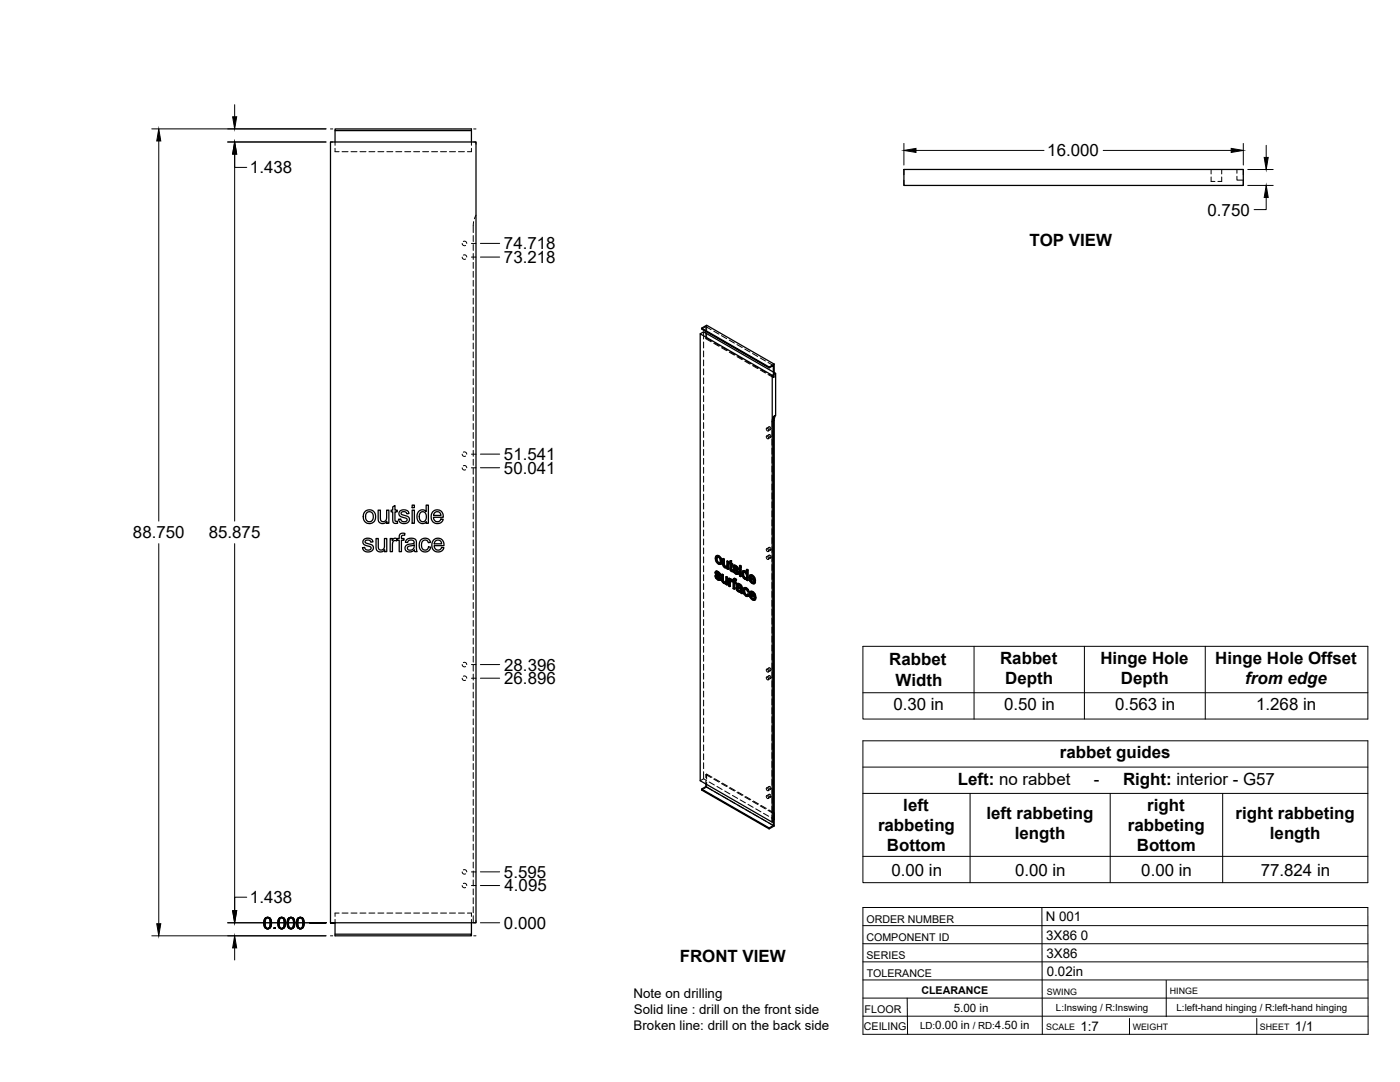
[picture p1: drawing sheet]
<svg xmlns="http://www.w3.org/2000/svg" width="559mm" height="432mm" viewBox="0 0 559 432" stroke-linecap="round" stroke-linejoin="round" font-family="sans-serif">
<!-- layer: Visible -->
<g fill="none" stroke="#000" stroke-width=".51">
<path d="M131.9 56.7h58.1v311.6h-58.1zM133.7 52.1v4.6M188.2 52.1h-54.5v-.6h54.5v5.2M360.8 67.6h135.5v6.4h-135.5zM279.5 133.2l1.3-.8 28.8 16.6M280 131l2-1.2 27 15.5M281.7 132.3v.7M307 146.5l-27-15.5v.3l27 15.5M308.2 149.8l1.4-.8v16.7M309 145.3l-2 1.2v.3l1.7-.9v2.6M309 145.3v3.4M145.2 215.4l1.6-.6a1.77 1.77 0 0 1 2.1 1.5l-.9 .1a1.14 1.14 0 0 0-1.2-.9 1.14 1.14 0 0 0-1 .9l1.1 .6a2.2 2.2 0 0 1 2.1 1.2 2.22 2.22 0 0 1-1.6 2.1 2.22 2.22 0 0 1-2.5-1l-.2-.7 .9-.2a1.21 1.21 0 0 0 1.2 1.3 1.21 1.21 0 0 0 1.2-1.4l-.8-.3a2.29 2.29 0 0 1-2.3-1.4z"/>
<path d="M145.8 204a2.62 2.62 0 0 1 4.1 2.1 2.62 2.62 0 0 1-4 2.3 3.2 3.2 0 0 1-.1-4.4zM146.5 204.6l.7-.4a1.99 1.99 0 0 1 1.8 2 1.99 1.99 0 0 1-1.7 2l-.7-.2-.6-1-.1-1.4zM150.1 214.9h.9v2.9a1.32 1.32 0 0 0 1.3 1.7 1.32 1.32 0 0 0 1.2-1.8v-2.8h.9v5.3h-.8v-.8a1.87 1.87 0 0 1-2.3 .8 1.87 1.87 0 0 1-1.2-2zM150.9 203.6h.9v2.9a1.32 1.32 0 0 0 1.3 1.7 1.32 1.32 0 0 0 1.2-1.8v-2.8h.9v5.2h-.8v-.7a1.87 1.87 0 0 1-2.2 .8 1.87 1.87 0 0 1-1.3-2.1zM155.7 214.9h.8v.8a1.27 1.27 0 0 1 2.1-.6l.7-.2v-.6a1.5 1.5 0 0 1 .7-1.4 1.5 1.5 0 0 1 1.6 0l-.1 .7a.82 .82 0 0 0-.9 0 .82 .82 0 0 0-.4 .8v.5h1.1v.7h-1.1v4.6h-.9v-4.6h-.7v-.4l-.3 .7a1.17 1.17 0 0 0-1.4 .1 1.17 1.17 0 0 0-.3 1.4v2.8h-.9zM156.8 202.3l.8-.6v1.9h1v.7h-1v3a.54 .54 0 0 0 .2 .6 .54 .54 0 0 0 .5 .2l.3-.1 .1 .8-.7 .1a1.18 1.18 0 0 1-1.2-1.6v-3h-.7v-.7h.7zM159.6 204l1.5-.5a1.77 1.77 0 0 1 2.1 1.4l-.8 .1a1.14 1.14 0 0 0-1.2-.9 1.14 1.14 0 0 0-1.1 1l.8 .4a3.1 3.1 0 0 1 2.4 1.2 2.16 2.16 0 0 1-1.4 2.2 2.16 2.16 0 0 1-2.5-.8l-.3-.8 .9-.2a1.21 1.21 0 0 0 1.2 1.2 1.21 1.21 0 0 0 1.2-1.3l-.8-.3a2.49 2.49 0 0 1-2.3-1.3l-.1-.6zM162.2 215.5l.6-.4 1.4-.3 1.7 .5 .3 .7 .3 4.2h-.9l-.2-.7a2.02 2.02 0 0 1-2.2 .9 2.02 2.02 0 0 1-1.5-1.9l.7-1 1.9-.5a.77 .77 0 0 0 1-.7 .77 .77 0 0 0-1-.8 1.3 1.3 0 0 0-1.6 1l-.9-.1zM162.8 218.2l1.6-.4a.48 .48 0 0 1 .7-.3 .48 .48 0 0 1 .2 .7 1.39 1.39 0 0 1-1.2 1.3 1.39 1.39 0 0 1-1.5-.9zM164.5 203.6h.9v5.2h-.9zM164.5 201.6h.9v1h-.9zM167 204.2a1.97 1.97 0 0 1 3.1 0v-2.6h.9v7.2h-.8v-.6a2.17 2.17 0 0 1-2.7 .4 2.17 2.17 0 0 1-1.1-2.4z"/>
<path d="M167.7 204.7l.5-.4a1.95 1.95 0 0 1 1.9 1 1.95 1.95 0 0 1-.2 2.2 1.44 1.44 0 0 1-1.8 .5 1.44 1.44 0 0 1-.8-1.8zM167.9 215.6a2.24 2.24 0 0 1 2.2-.8 2.24 2.24 0 0 1 1.7 1.7l-.9 .1a1.44 1.44 0 0 0-1.8-1 1.44 1.44 0 0 0-.9 1.9l.2 1 .6 .9a1.33 1.33 0 0 0 2-1.2l.9 .2-.4 1a2.42 2.42 0 0 1-3.1 .5 2.42 2.42 0 0 1-1-2.9zM172.8 204.2a2.46 2.46 0 0 1 2.9-.5 2.46 2.46 0 0 1 1.2 2.7h-3.9l.2 .9a1.48 1.48 0 0 0 1.5 .9 1.48 1.48 0 0 0 1.3-1.1l.9 .1a2.57 2.57 0 0 1-3.5 1.5 2.57 2.57 0 0 1-1.2-3.6zM173.1 215.5a2.45 2.45 0 0 1 2.9-.4 2.45 2.45 0 0 1 1.2 2.7h-3.9l.2 .8a1.48 1.48 0 0 0 1.4 .9 1.48 1.48 0 0 0 1.4-1l.9 .1-.4 .8a2.66 2.66 0 0 1-3.7 .2 2.66 2.66 0 0 1-.3-3.7zM173.5 204.6l.8-.4 .9 .1 .8 1.4h-2.9zM173.8 215.9l.6-.3a1.42 1.42 0 0 1 1.9 1.4h-3zM285.4 229.8l.4 .2M285.7 228l.9 .1M285.8 230l.2-.2 .2 .6-.2 .2zM285.9 228.7l.4 .3M285.9 228.9l1.5 1.1M285.9 221.8h1.1z"/>
<path d="M285.9 221.8l-.3 .5-.1 1 .9 1.5a.98 .98 0 0 0 1.4 .2M286 227.9l-.4 .2M286 223.1l.2 .9M286 230.6l.5 .4h.5M286 228.1h.6l.5 .4M286 229.8h-.6l.5 1.1 .8 .6h.7M286.1 229.2l1.5 1.2M286.1 228.5v.1M286.1 228.8l-.2-.2 .6 .1 .9 1M286.2 224l.2-.1 .6 .6-.3 .2zM286.2 230.4l.5 .5M286.2 227.9l-.6 .3-.1 .6 1.5 1.8-.1 .5"/>
<path d="M286.4 222.3l-.2 .6M286.4 228.2l1.1 .8M286.4 223.9l-.2-1-.2 .2a.67 .67 0 0 1 .5-.9 .67 .67 0 0 1 .8 .7l.2 1a.56 .56 0 0 1-.1 .7 .56 .56 0 0 1-.7 .1M286.5 231l.4 .1M286.7 221.9l.9 .9 .2-.1 .4 1.3M286.9 228.6l.4 .5 .2-.1 .2 .5-.3 .2-.1-.6M287 224.5l.3 .1M287 221.8l.8 .9M287 231.1h-.1M287.1 230.1l.3 .5 .2-.2 .1 .5M287.4 230.6l.1 .5 .2-.2-.1 .5M287.5 231.1l-.1 .4 .2-.1-.3 .2"/>
<path d="M287.6 222.8l.4 1.4 .2-.2-.2 .9M287.8 225.1l-.2 .1M288 224.2l-.2 .9M288 229.2l.7 .2v2.2M288.5 223l.6 .1 .1 2.2M288.5 229.5v2.2l.2-.1 .2 .4M288.5 231.7l.2 .4 .5 .2M288.7 232.1l.9 .3-.2 .1M288.7 229.4l-.7-.2 .1 2.5 .7 1 .5 .3 .5-.2M288.9 223.2v2.3l.3-.2 .1 .5M288.9 225.5l.2 .4 .6 .2M289 232.4l.4 .1"/>
<path d="M289.1 225.9l.9 .3-.2 .1M289.1 223.1l-.6-.1 .1 2.7 .7 .9 .9-.1v.5l.4 .2M289.4 226.2l.4 .1M289.7 230.2l.7 .1v3l-.2 .2v-3M289.8 232.8v.4l.4 .3M289.8 232.8l-.2 .1M290.1 224l.7 .1v3l-.2 .1v-3M290.2 226.6l-.2 .1M290.4 230.3l-.7-.1v1.8l-.3 .5M290.8 224.1l-.7-.1v1.9l-.3 .4M290.8 230.8l.7 .1v.4M291.2 231.1v.4l.8-.3"/>
<path d="M291.3 224.4l-.3 .1v.4l.3 .1 .1 2.5 .4 .5 .7 .1-.1-.5h-.4M291.3 223.9l.7-.2v1.1M291.4 232l.1 2-.2 .1v-1.6M291.5 230.9l-.7-.1v3l.5 .3M291.5 231.3l.5-.1 .4 .3M291.6 231.8v.1M291.7 231.1l-.3 .2M291.8 223.9v1l.6 .1M291.8 224.9l.6 .1-.2 .6v-.4M291.8 231.3l.4 .4M291.8 227.4l.4 .1M291.9 227.5l.5 .1"/>
<path d="M292 223.7l-.7 .2v.8l-.3-.2M292 225.4v1.8M292.1 232.1l-.6-.3v.6M292.2 231.6h.4v.3zM292.2 225.6l-.4-.3v2l.3 .1M292.2 232.1l.4 .2v2.6l.5 .2M292.2 231.6v.5M292.2 231.8l-.1 .3M292.2 227.7l.1 .5M292.2 232.1h-.1M292.5 227.4l.4 .2M292.8 225.7h.9"/>
<path d="M292.9 230.9l1.1 .3M292.9 227.6l.2-.1 .2 .5-.2 .2zM293 226.3l.4 .4M293 226.5l1.5 1.1M293.1 232.1l.7 .2-.2 .5v-.4M293.1 225.5l-.3 .2M293.1 230.8l-.3 .2M293.1 228.2l.5 .4h.6M293.1 225.7l1.2 .4M293.1 227.5l-.6-.1 .4 1 1 .8 .6-.1M293.2 226.8l1.6 1.2M293.2 226.1v.1"/>
<path d="M293.3 226.4l-.3-.2 .7 .2 .8 .9M293.3 231.5v.5M293.3 232.6v2.4l-.2 .1v-2.6l.5 .3M293.3 231.1l.7 .1-.3 .6 .1-.4M293.3 228l.5 .5M293.3 225.6l-.6 .2-.1 .6 1.5 1.8-.1 .5M293.5 225.8l1.1 .8M293.6 230.9l-.8 .1-.2 .6M293.6 228.6l.4 .1M293.7 231.8l-.6-.3v.6l.7 .2M294 233l-.2 .4 .5 .3M294 233l.6-.2 .6 .2"/>
<path d="M294 226.3l.4 .4 .2-.1 .2 .5-.3 .2-.1-.6M294.1 234.2l.6-.1 .9 .4M294.1 228.7h-.1M294.2 227.8l.3 .4 .3-.2 .1 .6M294.2 235l.2 .4 .6 .2M294.3 234.8l.3 .5M294.3 234.1l-.3 .2M294.4 235.4l.3 .4h.7h-.7M294.4 234.7l-.1 .1M294.4 232.9l1.4 .5M294.5 234.7l.4 .1a.59 .59 0 0 1 .6 .3 .59 .59 0 0 1-.1 .7l-.2 .1M294.5 234.7l-.2 .1"/>
<path d="M294.5 234.7l-.1 .2M294.5 228.2l.1 .5 .3-.1-.2 .4M294.6 233.4l-.3 .3 .3-.3 .7 .5a.36 .36 0 0 1 .3 .4 .36 .36 0 0 1-.4 .3l-.8-.3M294.6 234.1l-.8 .3 .1 .9 .9 .9h.8l.6 .7M294.6 228.7l-.1 .4 .2-.1-.3 .2M294.6 232.8l-.5 .2M295 233.2l1.1 .6M295.2 226.9l.6 .1zM295.2 225.7l.6 .1zM295.2 226.9v3l.4 .2M295.2 225.7v.6l.4 .2M295.6 233.6l.2 .4 .3-.2 .1 .5"/>
<path d="M295.8 227v3l-.2 .1v-3M295.8 225.8l-.2 .7v-.5M295.8 234l.2 .4h.2l.1 2M296 234.4v2.1l.3-.1 .1 .4-.2 .1-.2-.4M296.6 229.2l.2 1M296.6 227.8h.9l.4 .4M296.7 227.8l-.2 .1M296.8 230.2l.2-.2 .5 .6-.2 .1zM296.8 228.4l.6 .1 .5 1v1.1l-.6 .1M296.8 228.4l-.2 .8 .2-.2 .2 1M296.8 228.4h.1M296.9 227.7l-.2 .1"/>
<path d="M297 228.3l-.2 .7M297 235.9l.2 .9 .8 .6M297.1 234.6h.9l.7 .7M297.2 236.9l.6 .6 .5-.1M297.2 228l.7 .3M297.3 234.5l-.4 .2M297.4 235.1l-.2 .7M297.5 227.8l-.5-.1a1.79 1.79 0 0 0-.2 3.1l.7 .4 .5-.1M297.5 230.6l.3 .1M297.8 234.8l.6 .6 .3-.1 .3 .9-.2 .1-.4-.9M297.9 227.3l.7 .1v4.2l-.2 .1v-4.1M298 231.1v.4l.4 .2"/>
<path d="M298 231.1l-.2 .1M298 234.6a1.11 1.11 0 0 0-1.4 .3 1.11 1.11 0 0 0 0 1.4l.7 1.3 1.2 .4M298.4 237.1l.4 .3M298.6 227.4l-.7-.1v1.5l-.3-.5M298.8 236.3l-.4-.2-.4-.7a.52 .52 0 0 0-.8-.2 .52 .52 0 0 0 0 .8l.2 .8M298.8 237.4l.3-.1-.6 .7zM299.1 237.3l-.5-.3-.4 .6-.4-.1M299.3 229.6l1.1-.1 .8 .9M299.4 230.5l1.5 .9-.5-1.1a.52 .52 0 0 0-.6-.3 .52 .52 0 0 0-.4 .5l.2-.1 1.2 .7M299.4 236.1h1.1l.8 .9M299.6 237.1l1.4 .8-.5-1a.51 .51 0 0 0-.5-.4 .51 .51 0 0 0-.4 .6l1.4 .5M299.6 231.8l.6 .6h.6"/>
<path d="M299.6 231.1l.2 .6M299.8 230l-.2 .4M299.8 237.6l.2 .7M299.8 238.4l.5 .6 .6-.1M299.9 236.5l-.1 .4M300.1 229.7l.9 .8 .2-.1 .3 1.4M300.2 232.4l.4 .1M300.3 236.2l.8 .9 .2-.1 .4 1.3M300.3 239l.4 .1M300.4 229.5l-.9-.1-.6 .8 .2 1.3 .7 1.1a.95 .95 0 0 0 1 .4 .95 .95 0 0 0 .7-.6M300.5 236.1l-.7-.2-.7 .7 .1 1.5 .8 1.1a.94 .94 0 0 0 .9 .4 .94 .94 0 0 0 .8-.7M300.7 232.4l-.1 .1"/>
<path d="M300.8 239l-.1 .1M300.9 232.2l.4 .3M301 230.5l.3 1.4 .2-.1-.2 .1M301 238.7l.5 .4M301.1 237.1l.4 1.4 .2-.2-.2 .2M301.3 232l-1.9-1.1 .2 .9 .2-.1 .6 .6M301.5 238.6l-2-1.1 .3 .9 .2-.1 .5 .5M301.5 232.4l-.5 .5M301.5 232.4l-.4-.3-.5 .4M301.7 238.9l-.5 .6M301.7 238.9l-.5-.3-.5 .5M281.7 312.9v1l-1.7 1v.4l27 15.5v-.4l-27-15.5"/>
<path d="M281.7 313.9l27 15.5-1.7 1M308.2 328.1v-178.3l-28.7-16.6v178.4l28.7 16.5 .5-.2v-161.7l.9-.5-.6 2.1v161.8l-2 1.2M308.7 327.9v1.5M309 327l-.3 .2M133.7 368.3v5.2h54.5v-.7h-54.5M188.2 368.3v4.5"/>
</g>
<!-- layer: Hidden -->
<g fill="none" stroke="#000" stroke-width=".4">
<path d="M133.7 56.7v1.3M133.7 59.2v1.3h1.6M188.2 56.7v1.3M188.2 59.2v1.3h-1.6M136.5 60.5h2.4M140.1 60.5h2.4M143.7 60.5h2.4M147.3 60.5h2.3M150.8 60.5h2.4M154.4 60.5h2.4M158 60.5h2.4M161.5 60.5h2.4"/>
<path d="M165.1 60.5h2.4M168.7 60.5h2.4M172.3 60.5h2.3M175.8 60.5h2.4M179.4 60.5h2.4M183 60.5h2.4M483.4 70.6v1.8h1.5M483.4 67.6v1.8M487.6 70.6v1.8h-1.5M487.6 67.6v1.8M493.7 70.4v1.5h2.6M493.7 67.6v1.6"/>
<path d="M184.5 97.2l.4 .7h.9M184.9 96.4h1l.4 .8M188.9 94v2.4M188.9 97.6v2.3M189.1 88.5l-.2 4.3M190 85.9l-.6 1.4M184.5 102.6l.4 .8h.9M184.9 101.8l1 .1 .4 .7M188.9 101.2v2.3M188.9 104.7v2.4M188.9 108.3v2.4M188.9 111.9v2.3"/>
<path d="M188.9 115.4v2.4M188.9 119v2.4M188.9 122.6v2.3M188.9 126.2v2.3M188.9 129.7v2.4M188.9 133.3v2.4M188.9 136.9v2.3M280.8 132.4v2.9M280.8 136.5v2.4M281.7 130.3v2M281.7 133v2.2M281.7 130.3l-1.7 1"/>
<path d="M281.7 130.3l2.1 1.3M282 135l-.3 .2 2.1 1.2M282 129.8v2M282 133v2M282 135l2.2 1.2M284.9 132.2l2.1 1.2M284.9 137l2.1 1.2M285.2 136.8l2.1 1.2M288 133.9l2 1.2M288 138.8l2 1.2M288.3 138.6l2.1 1.2M291.1 135.7l2 1.2"/>
<path d="M294.2 137.5l2 1.2M297.3 139.3l2 1.2M188.9 140.4v2.4M188.9 144v2.4M188.9 147.6v2.4M188.9 151.2v2.3M188.9 154.7v2.4M188.9 158.3v2.4M280.8 140.1v2.3M280.8 143.6v2.4M280.8 147.2v2.4M280.8 150.8v2.4"/>
<path d="M280.8 154.3v2.4M280.8 157.9v2.4M291.1 140.5l2 1.2M291.4 140.4l2.1 1.2M294.2 142.3l2 1.2M294.5 142.2l2.1 1.1M297.3 144.1l2 1.2M297.6 143.9l2.1 1.2M300.4 141.1l2 1.2M300.4 145.9l2 1.2M300.7 145.7l2 1.2M303.5 142.9l2 1.2"/>
<path d="M303.5 147.7l2 1.2M303.8 147.5l2.1 1.2M306.6 144.7l2.1 1.2M306.6 149.5l2.1 1.2M306.9 149.3l2.1 1.2M308.7 148.5v2.2l.3-.2v-1.8M188.9 161.9v2.4M188.9 165.4v2.4M188.9 169v2.4M188.9 172.6v2.4M188.9 176.1v2.4M188.9 179.7v2.4"/>
<path d="M280.8 161.5v2.4M280.8 165.1v2.3M280.8 168.6v2.4M280.8 172.2v2.4M280.8 175.8v2.4M280.8 179.3v2.4M305.9 174a.56 .56 0 0 1 .7 .4 .56 .56 0 0 1-.3 .7l-.4-.6zM305.9 170.9a.56 .56 0 0 1 .7 .4 .56 .56 0 0 1-.3 .7l-.4-.7zM306.9 173.5a.54 .54 0 0 1 .7 .3 .54 .54 0 0 1-.3 .7zM306.9 170.4a.54 .54 0 0 1 .7 .3 .54 .54 0 0 1-.3 .7zM307 173.4l-1 .6M307 170.3l-1 .6"/>
<path d="M307.6 174.5l-1 .6M307.6 171.4l-1 .6M308.1 171.7v2.4M308.1 175.3v2.4M308.1 178.9v2.3M308.7 166.2l-.5 1.6-.1 2.7M184.5 181.3l.4 .7h.9M184.5 186.7l.4 .8h.9M184.9 180.5h1l.4 .8M184.9 185.9h1l.4 .8M188.9 183.3v2.4M188.9 186.9v2.4"/>
<path d="M188.9 190.4v2.4M188.9 194v2.4M188.9 197.6v2.4M280.8 182.9v2.4M280.8 186.5v2.4M280.8 190.1v2.3M280.8 193.6v2.4M280.8 197.2v2.4M308.1 182.4v2.4M308.1 186v2.4M308.1 189.6v2.4M308.1 193.1v2.4"/>
<path d="M308.1 196.7v2.4M188.9 201.1v2.4M188.9 204.7v2.4M188.9 208.3v2.4M188.9 211.9v2.3M188.9 215.4v2.4M188.9 219v2.4M280.8 200.8v2.4M280.8 204.4v2.3M280.8 207.9v2.4M280.8 211.5v2.4M280.8 215.1v2.4"/>
<path d="M280.8 218.7v2.3M305.9 219.1a.56 .56 0 0 1 .7 .3 .56 .56 0 0 1-.3 .7l-.4-.6zM306.9 218.5a.54 .54 0 0 1 .7 .3 .54 .54 0 0 1-.3 .7zM307 218.4l-1 .6M307.6 219.5l-1 .6M308.1 200.3v2.4M308.1 203.9v2.3M308.1 207.4v2.4M308.1 211v2.4M308.1 214.6v2.4M308.1 218.1v2.4M188.9 222.6v2.4"/>
<path d="M188.9 226.1v2.4M188.9 229.7v2.4M188.9 233.3v2.4M188.9 236.9v2.3M280.8 222.2v2.4M280.8 225.8v2.4M280.8 229.4v2.4M280.8 232.9v2.4M280.8 236.5v2.4M285.6 229.7l.3 .9-.2 .1M285.7 228.4l-.2 .6M285.7 228.1l-.3 .4"/>
<path d="M285.7 222.7l.4 1.3-.2 .2M285.7 228.9l.3 .4-.2 .1M285.9 228l-.4 .2M285.9 230.6l.8 .7-.2 .1M286 229.3l1.2 1.1-.3 .1M286.1 224l.9 1-.3 .1M286.1 228.5h.6l-.3 .2M286.1 221.7l-.6 1.1M286.2 222.3l.8-.1-.3 .2M286.7 228.5l.3 .4-.2 .1M286.7 231.3l.6 .2-.3 .1M287 222.2l.5 .6-.2 .1"/>
<path d="M287 225l.6 .1-.2 .2M287 228.9l.2 .5-.2 .1M287.1 231h-.1M287.1 231l-.1 .1M287.2 230.4l.1 .3-.2 .2M287.2 229.4l.5 .1M287.3 230.7l-.2 .3M287.5 231.4l-.2 .1M287.5 224.6h-.2M287.5 222.8l.2 .8-.2 .3M287.7 223.8l-.4 .9M287.8 225.1h-.2"/>
<path d="M288.3 229.1v2.4l-.2 .1M288.3 231.5l-.1 .6M288.4 231.9l.3 .4-.2 .2M288.7 222.9v2.3l-.2 .2M288.7 225.2l-.1 .6M288.7 232.3l.5 .4-.3 .1M288.8 225.7l.3 .4-.2 .1M289.1 226.1l.5 .4-.3 .1M289.2 232.7h.8l-.2 .1M289.6 226.5l.8-.1-.2 .1M289.6 232.4h.1M289.8 232.4l-.3 .1"/>
<path d="M289.8 232.8h.1M289.9 232.2l-.3 .2M289.9 230.1v1.9l-.3 .4M290 232.7l-.2 .5M290 233.1l.4 .2M290 226.2h.1M290.2 226.1l-.3 .2M290.2 226.5v.1M290.3 226l-.3 .2M290.3 223.8v1.9l-.3 .4M290.4 226.4l-.2 .6M290.4 226.9l.4 .2"/>
<path d="M291.1 230.7v3l-.3 .1M291.1 233.7l.4 .3M291.2 224.7l.4 .2-.3 .1M291.2 224.3l-.2 .6M291.3 224.4l.3 .1M291.5 231.3v.1M291.6 224.9v2.4l-.2 .1M291.6 223.8l-.3 .9M291.6 227.3l.2 .3-.2 .2M291.7 231.2l-.5 .3M291.7 231.7l-.1 .1M291.7 231.7h.3l-.2 .1"/>
<path d="M291.8 225.3l.2-.1v.2M291.8 227.6l.4 .3-.2 .1M292 231.7l.3 .3M292 225.2l.4 .2M292.2 227.9l.3 .2M292.2 231.8l.3-.1-.2 .3M292.3 232l-.1 .1M292.4 231.5l.1 .1M292.5 231.9l.3 .2-.2 .2M292.5 231.7l-.3 .4M292.5 231.5l-.3 .2M292.6 231.6l.2 .2"/>
<path d="M292.7 227.3l.3 .9-.2 .1M292.8 226l-.1 .6M292.8 232.1v2.7l-.2 .1M292.8 234.8l.5 .2M292.9 226.5l.3 .4-.3 .2M292.9 225.7l-.4 .4M292.9 231l-.3 .9M293 225.6l-.4 .2M293 230.8l-.3 .3M293 228.2l.8 .7-.2 .1M293.1 232.5l.2-.1v.2M293.1 226.1h.1"/>
<path d="M293.1 231.5h.2M293.2 226.9l1.1 1.1-.3 .1M293.3 232.4l.5 .3M293.3 226l-.2 .2M293.3 226l.5 .1-.3 .2M293.4 231.4l.2 .1-.2 .1M293.6 231.5l.3 .1M293.8 226.1l.4 .4-.3 .1M293.8 228.9l.6 .2-.3 .1M294 234.6l.2 .8-.2 .1M294 233l.3-.1-.5 .5M294 233.3l.5 .3"/>
<path d="M294.1 234.3l-.3 .4M294.2 228.6h.1M294.2 226.5l.1 .5-.2 .1M294.2 234.1l-.4 .3M294.2 235.4l.7 .6-.3 .1M294.3 228.6l-.2 .1M294.3 228l-.1 .5M294.3 227l.5 .1M294.4 228.3l-.1 .3M294.5 233.4h.1M294.5 234.7h.1M294.5 234.7h-.1"/>
<path d="M294.6 234.6l-.3 .2M294.6 229l-.2 .1M294.7 234.6l1.1 .4-.2 .1M294.7 233.3l.5 .1-.3 .2M294.9 236l.5 .2-.3 .1M295.2 233.4l.5 .5-.3 .1M295.4 236.2l.4-.1-.2 .1M295.4 226.7v3l-.2 .2M295.4 225.6l-.2 .7M295.4 229.7l.4 .3M295.4 226.2l.4 .2M295.6 234.5h.2"/>
<path d="M295.6 235.7l-.2 .2M295.7 233.9l.1 .5-.2 .1M295.7 235.6l-.2 .2M295.8 235l-.3 .7M295.8 234.4l-.2 .3M295.8 236.1l-.1 .5M295.9 236.5l.5 .3M296.4 228.8l.1 .9-.2 .1M296.5 229.7l.4 .8-.2 .1M296.5 228l-.4 .9M296.7 227.8l-.5 .4M296.8 235.5l.3 1.4-.2 .1"/>
<path d="M296.9 230.5l.6 .5-.3 .1M296.9 234.8l-.3 .9M297 228.3h.5l-.2 .1M297 228.3l-.2 .1M297 228.3h.1M297.1 236.9l.9 .9-.2 .1M297.1 234.5l-.4 .4M297.4 235.1l-.2 .1M297.5 235l.5 .1-.2 .1M297.5 231l.5 .1M297.5 228.3l.4 .5-.1 .2M297.9 228.3l.3 .4"/>
<path d="M298 237.8l.7 .1M298 235.1l.4 .3-.2 .2M298 228.9l.2 .7-.2 .4M298 230.6l-.2 .1M298.2 227.2l-.3 1.6M298.2 229.9l-.4 .8M298.2 231l-.2 .5M298.2 231.4l.4 .2M298.4 235.4l.2 .6-.2 .1M298.4 237.4h-.1M298.6 236l.4 .2M298.6 237l-.4 .6"/>
<path d="M299.1 230.4l.4 1.4-.2 .1M299.3 237l.3 1.3-.2 .1M299.4 230.9l.2-.1v.3M299.5 231.8l.9 .9-.2 .1M299.5 229.4l-.6 1.1M299.5 237.5l.2-.2 .1 .3M299.6 238.3l.9 .9-.2 .2M299.6 236l-.5 1.1M299.6 230.8l1.9 1.1M299.7 237.3l2 1.2M299.8 230h-.2M299.9 229.9l.5 .1-.3 .1"/>
<path d="M299.9 236.5l-.1 .1M300 236.5h.5l-.2 .1M300.4 230l.5 .5-.2 .2M300.4 232.7l.7 .2-.2 .1M300.5 236.5l.6 .6-.3 .2M300.5 239.2l.8 .2-.2 .1M300.8 232.4h.1M300.8 231.1l.3 .1M300.9 232.3l-.2 .2M300.9 238.9h.1M300.9 230.5l.2 .7-.2 .2M300.9 238.9l-.1 .1"/>
<path d="M301 237.6l.2 .2M301 238.9l-.2 .1M301.1 237.1l.1 .7-.2 .1M301.1 232.1l-.3 .3M301.2 238.6l-.3 .3M301.2 232.8l-.1 .1M301.4 239.4h-.1M305.9 222.2a.56 .56 0 0 1 .7 .3 .56 .56 0 0 1-.3 .7l-.4-.6zM306.9 221.6a.54 .54 0 0 1 .7 .3 .54 .54 0 0 1-.3 .7zM307 221.6l-1 .5M307.6 222.7l-1 .5M308.1 221.7v2.4"/>
<path d="M308.1 225.3v2.4M308.1 228.9v2.3M308.1 232.5v2.3M308.1 236v2.4M308.1 239.6v2.4M188.9 240.4v2.4M188.9 244v2.4M188.9 247.6v2.4M188.9 251.1v2.4M188.9 254.7v2.4M188.9 258.3v2.4M280.8 240.1v2.4"/>
<path d="M280.8 243.6v2.4M280.8 247.2v2.4M280.8 250.8v2.4M280.8 254.4v2.4M280.8 257.9v2.4M308.1 243.2v2.3M308.1 246.7v2.4M308.1 250.3v2.4M308.1 253.9v2.4M308.1 257.5v2.3M184.5 270.7l.3 .7h1M184.5 265.2l.4 .8h.9"/>
<path d="M184.9 269.9h1l.4 .8M184.9 264.4l1 .1 .4 .7M188.9 261.9v2.3M188.9 265.4v2.4M188.9 269v2.4M188.9 272.6v2.4M188.9 276.2v2.3M188.9 279.7v2.4M280.8 261.5v2.4M280.8 265.1v2.4M280.8 268.7v2.3M280.8 272.2v2.4"/>
<path d="M280.8 275.8v2.4M280.8 279.4v2.3M305.9 270.2a.56 .56 0 0 1 .7 .4 .56 .56 0 0 1-.3 .7l-.4-.6zM305.9 267.1a.56 .56 0 0 1 .7 .4 .56 .56 0 0 1-.3 .7l-.4-.7zM306.9 269.7a.54 .54 0 0 1 .7 .3 .54 .54 0 0 1-.3 .7zM306.9 266.6a.54 .54 0 0 1 .7 .3 .54 .54 0 0 1-.3 .7zM307 269.6l-1 .6M307 266.5l-1 .6M307.6 270.7l-1 .6M307.6 267.6l-1 .6M308.1 261v2.4M308.1 264.6v2.4"/>
<path d="M308.1 268.2v2.4M308.1 271.7v2.4M308.1 275.3v2.4M308.1 278.9v2.4M188.9 283.3v2.4M188.9 286.9v2.3M188.9 290.4v2.4M188.9 294v2.4M188.9 297.6v2.4M280.8 283v2.3M280.8 286.5v2.4M280.8 290.1v2.4"/>
<path d="M280.8 293.7v2.4M280.8 297.2v2.4M308.1 282.4v2.4M308.1 286v2.4M308.1 289.6v2.4M308.1 293.2v2.4M308.1 296.7v2.4M188.9 301.2v2.3M188.9 304.7v2.4M188.9 308.3v2.4M188.9 311.9v2.3M188.9 315.4v2.4"/>
<path d="M188.9 319v2.4M280.8 310.8l-1.3 .8M280.8 310.8l1.2 .7M280.8 300.8v2.4M280.8 304.4v2.4M280.8 308v2.8M281.7 310.4v-1.3l.3-.2v2M281.7 311.6v1.3M281.7 309.1l2.1 1.2M282 314.1l-2 1.2M282 312.1v2M282 308.9l2.2 1.3"/>
<path d="M282 314.1l2.2 1.2M283.1 312.1l2 1.2M284.9 310.9l2.1 1.2M285.2 310.7l2.1 1.2M285.2 315.9l2.1 1.2M286.2 313.9l2 1.2M288 312.7l2 1.2M288.3 312.5l2.1 1.2M288.3 317.7l2.1 1.2M289.3 315.7l2 1.1M291.1 314.5l2 1.2M291.4 314.3l2.1 1.2"/>
<path d="M291.4 319.5l2.1 1.2M292.4 317.4l2 1.2M294.2 316.3l2 1.2M294.5 316.1l2.1 1.2M295.4 319.2l2.1 1.2M297.3 318.1l2 1.1M297.6 317.9l2.1 1.2M300.4 319.8l2 1.2M300.7 319.7l2 1.1M305.9 314.5a.56 .56 0 0 1 .7 .3 .56 .56 0 0 1-.3 .7l-.4-.6zM305.9 317.6a.56 .56 0 0 1 .7 .3 .56 .56 0 0 1-.3 .7l-.4-.6zM306.9 313.9a.55 .55 0 0 1 .7 .3 .55 .55 0 0 1-.3 .8z"/>
<path d="M306.9 317.1a.54 .54 0 0 1 .7 .2 .54 .54 0 0 1-.3 .8zM307 313.9l-1 .6M307 317l-1 .6M307.6 315l-1 .6M307.6 318.1l-1 .6M308.1 300.3v2.4M308.1 303.9v2.4M308.1 307.5v2.3M308.1 311v2.4M308.1 314.6v2.4M308.1 318.2v2.4M188.9 322.6v2.4"/>
<path d="M188.9 326.2v2.3M188.9 329.7v2.4M188.9 333.3v2.4M188.9 336.9v2.4M294.5 321.3l2.1 1.2M297.6 323.1l2.1 1.2M298.6 321l2 1.2M300.7 324.8l2 1.2M301.6 322.8l2.1 1.2M303.5 321.6l2 1.2M303.8 321.4l2.1 1.2M303.8 326.6l2.1 1.2"/>
<path d="M304.7 324.6l2.1 1.2M306.6 323.4l2.1 1.2 .3-.2M306.9 323.2l2.1 1.2M306.9 328.4l2.1 1.2M307.8 326.3l1.2 .7M308.1 325.3v2.3l.6 .3M308.1 321.8v2.3M308.7 327.2l-.6 .4M309 324.4v2.7M184.5 348l.4 .7h.9M184.5 353.4l.4 .8h.9M184.9 347.2h1l.4 .8"/>
<path d="M184.9 352.6l1 .1 .4 .7M188.9 340.4v2.4M188.9 344v2.4M188.9 347.6v2.4M188.9 351.2v2.3M188.9 354.7v2.4M188.9 358.3v2.4M133.7 366.9v1.4M135.3 364.4h-1.6v1.3M136.5 364.4h2.4M140.1 364.4h2.4M143.7 364.4h2.4"/>
<path d="M147.3 364.4h2.3M150.8 364.4h2.4M154.4 364.4h2.4M158 364.4h2.4M161.5 364.4h2.4M165.1 364.4h2.4M168.7 364.4h2.4M172.3 364.4h2.3M175.8 364.4h2.4M179.4 364.4h2.4M183 364.4h2.4M186.6 364.4h1.6v1.3"/>
<path d="M188.2 366.9v1.4M188.9 361.9v2.4M188.9 365.4v2.9"/>
</g>
<!-- layer: Reference -->
<g fill="none" stroke="#000" stroke-width=".4">
<path d="M131.9 51.5h.9M132.8 56.7h-.9v.9M189.1 56.7h.9v.9M189.1 51.5h.9M360.8 67.6v2.1M360.8 71.9v2.1M496.3 67.6v2.1M496.3 71.9v2.1M188.2 97.2h1.8M188.2 102.6h1.8M188.2 181.3h1.8M188.2 186.7h1.8"/>
<path d="M188.2 265.2h1.8M188.2 270.7h1.8M188.2 348h1.8M188.2 353.4h1.8M131.9 367.3v1h.9M131.9 368.3h1.8zM131.9 373.5h.9M189.1 373.5h.9M190 367.3v1h-.9"/>
</g>
<!-- layer: Hidden Narrow -->
<path d="M308.7 168l-.6 .3M286.7 230l-.2 .1M288.3 231l-.3 .1M288.7 224.7l-.2 .2M289.9 231.7l-.2 .1M290.3 225.4l-.2 .2M291.6 226.7l-.3 .1M292.8 231.4l-.2 .2M293.8 227.6l-.2 .1M295.1 234.7l-.2 .1M295.8 235.1l-.2 .2" fill="none" stroke="#000" stroke-width=".4"/>
<!-- layer: Visible Narrow -->
<path d="M309 167.8l-.3 .2M286.7 229.4l-.2 .1M288.7 231l-.2 .2M289.1 224.8l-.2 .1M292 226.9l-.2 .2M293.3 231.7l-.2 .1M293.8 227l-.2 .1M295 234.3l-.2 .1M296.2 234.8l-.2 .1M296.2 235.5l-.2 .1" fill="none" stroke="#000" stroke-width=".4"/>
<!-- layer: Titleblock -->
<path d="M344.4 362.2h201.6l.1 50.6h-201.7zM344.4 369.4h201.6M344.4 376.6h201.6M415.9 362.2l.1 50.6M344.4 383.9h201.6M344.4 391.1h201.6M344.4 398.3h201.6M362.1 398.3l.1 14.4M465.5 391.3v14.4M344.4 405.5h201.7M450.8 406.4v6.4M501.6 406.4v6.4" fill="none" stroke="#000" stroke-width=".4"/>
<!-- layer: Custom Tables -->
<path d="M344.4 257.9h201.6v29.1h-201.6zM388.8 257.9v29.1M432.8 257.9v29.1M481.1 257.9v29.1M344.4 276.5h201.6M344.4 295.6h201.6v56.7h-201.6zM344.4 306.1h201.6M344.4 316.6h201.6M387.2 316.6v35.7M443.1 316.6v35.7M488 316.6v35.7M344.4 341.8h201.6" fill="none" stroke="#000" stroke-width=".4"/>
<!-- layer: FD_Dimensions -->
<g fill="none" stroke="#000" stroke-width=".4">
<path d="M60.6 51.4h69.5M63.4 56.3v151.7M90.9 56.7h39.2M93.7 41.8v4.8M360.8 57.2v8.7M496.3 57.2v8.7M505.4 58v4.8M93.7 66.3v.5h4.8M93.7 61.5v146.5M365.6 60h51.1M440.3 60h51.1M498 67.6h10.2"/>
<path d="M498 74h10.2M505.4 78.8v4.9h-4.8M191.7 97.1h7.7M191.7 102.6h7.7M191.7 181.2h7.7M191.7 186.7h7.7M63.4 217v151.6M93.7 217v146.4M191.7 265.2h7.7M191.7 270.7h7.7M98.5 358.1h-4.8v.5M191.7 347.9h7.7"/>
<path d="M191.7 353.4h7.7M60.6 373.5h69.5M90.9 368.3h39.2M93.7 378.3v4.8M191.7 368.3h7.7"/>
</g>
<path d="M63.4 51.4l.8 4.9h-1.6zM92.9 46.6h1.6l-.8 4.8zM360.8 60l4.8-.8v1.6zM491.4 59.2l4.9 .8-4.9 .8zM93.7 56.7l.8 4.8h-1.6zM504.6 62.8h1.6l-.8 4.8zM505.4 74l.8 4.8h-1.6zM62.6 368.6h1.6l-.8 4.9zM92.9 363.4h1.6l-.8 4.9zM93.7 373.5l.8 4.8h-1.6z" fill="#000" stroke="#000" stroke-width=".4"/>
<g font-size="6.7">
<text x="418" y="62.4">16.000</text>
<text x="99.8" y="69.2">1.438</text>
<text x="482" y="86">0.750</text>
<text x="201.1" y="99.5">74.718</text>
<text x="410.9" y="98.2">TOP VIEW</text>
<text x="201.1" y="105">73.218</text>
<text x="201.2" y="183.6">51.541</text>
<text x="201.2" y="189">50.041</text>
<text x="53.1" y="214.8">88.750</text>
<text x="83.3" y="214.8">85.875</text>
<text x="201.3" y="267.6">28.396</text>
<text x="355" y="265.6">Rabbet</text>
<text x="399.2" y="264.9">Rabbet</text>
<text x="439.2" y="264.9">Hinge Hole</text>
<text x="485.1" y="264.9">Hinge Hole Offset</text>
<text x="201.3" y="273">26.896</text>
<text x="357.5" y="273.6">Width</text>
<text x="401.2" y="273">Depth</text>
<text x="447.4" y="273">Depth</text>
<text x="497.1" y="273">from edge</text>
<text x="356.6" y="283.3">0.30 in</text>
<text x="400.8" y="283.3">0.50 in</text>
<text x="445.1" y="283.3">0.563 in</text>
<text x="501.4" y="283.3">1.268 in</text>
<text x="423" y="302.6">rabbet guides</text>
<text x="382.3" y="313.1">Left: no rabbet</text>
<text x="436.6" y="313.1">-</text>
<text x="448.2" y="313.1">Right: interior - G57</text>
<text x="360.6" y="323.6">left</text>
<text x="457.9" y="323.5">right</text>
<text x="393.8" y="326.9">left rabbeting</text>
<text x="493.2" y="326.9">right rabbeting</text>
<text x="350.5" y="331.6">rabbeting</text>
<text x="405" y="335">length</text>
<text x="450.2" y="331.6">rabbeting</text>
<text x="506.9" y="334.9">length</text>
<text x="354" y="339.7">Bottom</text>
<text x="453.7" y="339.6">Bottom</text>
<text x="201.2" y="350.3">5.595</text>
<text x="355.8" y="349.4">0.00 in</text>
<text x="405.1" y="349.4">0.00 in</text>
<text x="455.5" y="349.4">0.00 in</text>
<text x="503.2" y="349.4">77.824 in</text>
<text x="201.4" y="355.8">4.095</text>
<text x="99.8" y="360.4">1.438</text>
<text x="105" y="370.6">0.000</text>
<text x="201.2" y="370.6">0.000</text>
<text x="271.3" y="383.8">FRONT VIEW</text>
</g>
<g font-size="5.3">
<text x="417.4" y="367.6">N 001</text>
<text x="417.6" y="375.1">3X86 0</text>
<text x="417.7" y="382.2">3X86</text>
<text x="417.8" y="389.5">0.02in</text>
<text x="252.9" y="398.4">Note on drilling</text>
<text x="253" y="404.9">Solid line : drill on the front side</text>
<text x="252.9" y="411.2">Broken line: drill on the back side</text>
<text x="431.3" y="411.5">1:7</text>
<text x="516.9" y="411.5">1/1</text>
</g>
<g font-size="4.6">
<text x="380.7" y="403.7">5.00 in</text>
<text x="373.3" y="410.7">0.00 in</text>
<text x="397.1" y="410.7">4.50 in</text>
</g>
<g font-size="4.3">
<text x="345.8" y="368.4">ORDER NUMBER</text>
<text x="345.8" y="375.5">COMPONENT ID</text>
<text x="345.8" y="382.7">SERIES</text>
<text x="345.9" y="389.9">TOLERANCE</text>
<text x="367.7" y="396.7">CLEARANCE</text>
<text x="345.1" y="404.3">FLOOR</text>
<text x="344.8" y="411.1">CEILING</text>
</g>
<g font-size="3.9">
<text x="421.5" y="403.6">L:Inswing / R:Inswing</text>
<text x="469.6" y="403.6">L:left-hand hinging / R:left-hand hinging</text>
<text x="367.2" y="410.7">LD:</text>
<text x="388.2" y="410.7">/ RD:</text>
</g>
<g font-size="3.5">
<text x="417.9" y="397">SWING</text>
<text x="466.9" y="396.9">HINGE</text>
<text x="417.5" y="410.9">SCALE</text>
<text x="452.1" y="410.9">WEIGHT</text>
<text x="502.9" y="410.9">SHEET</text>
</g>
</svg>
